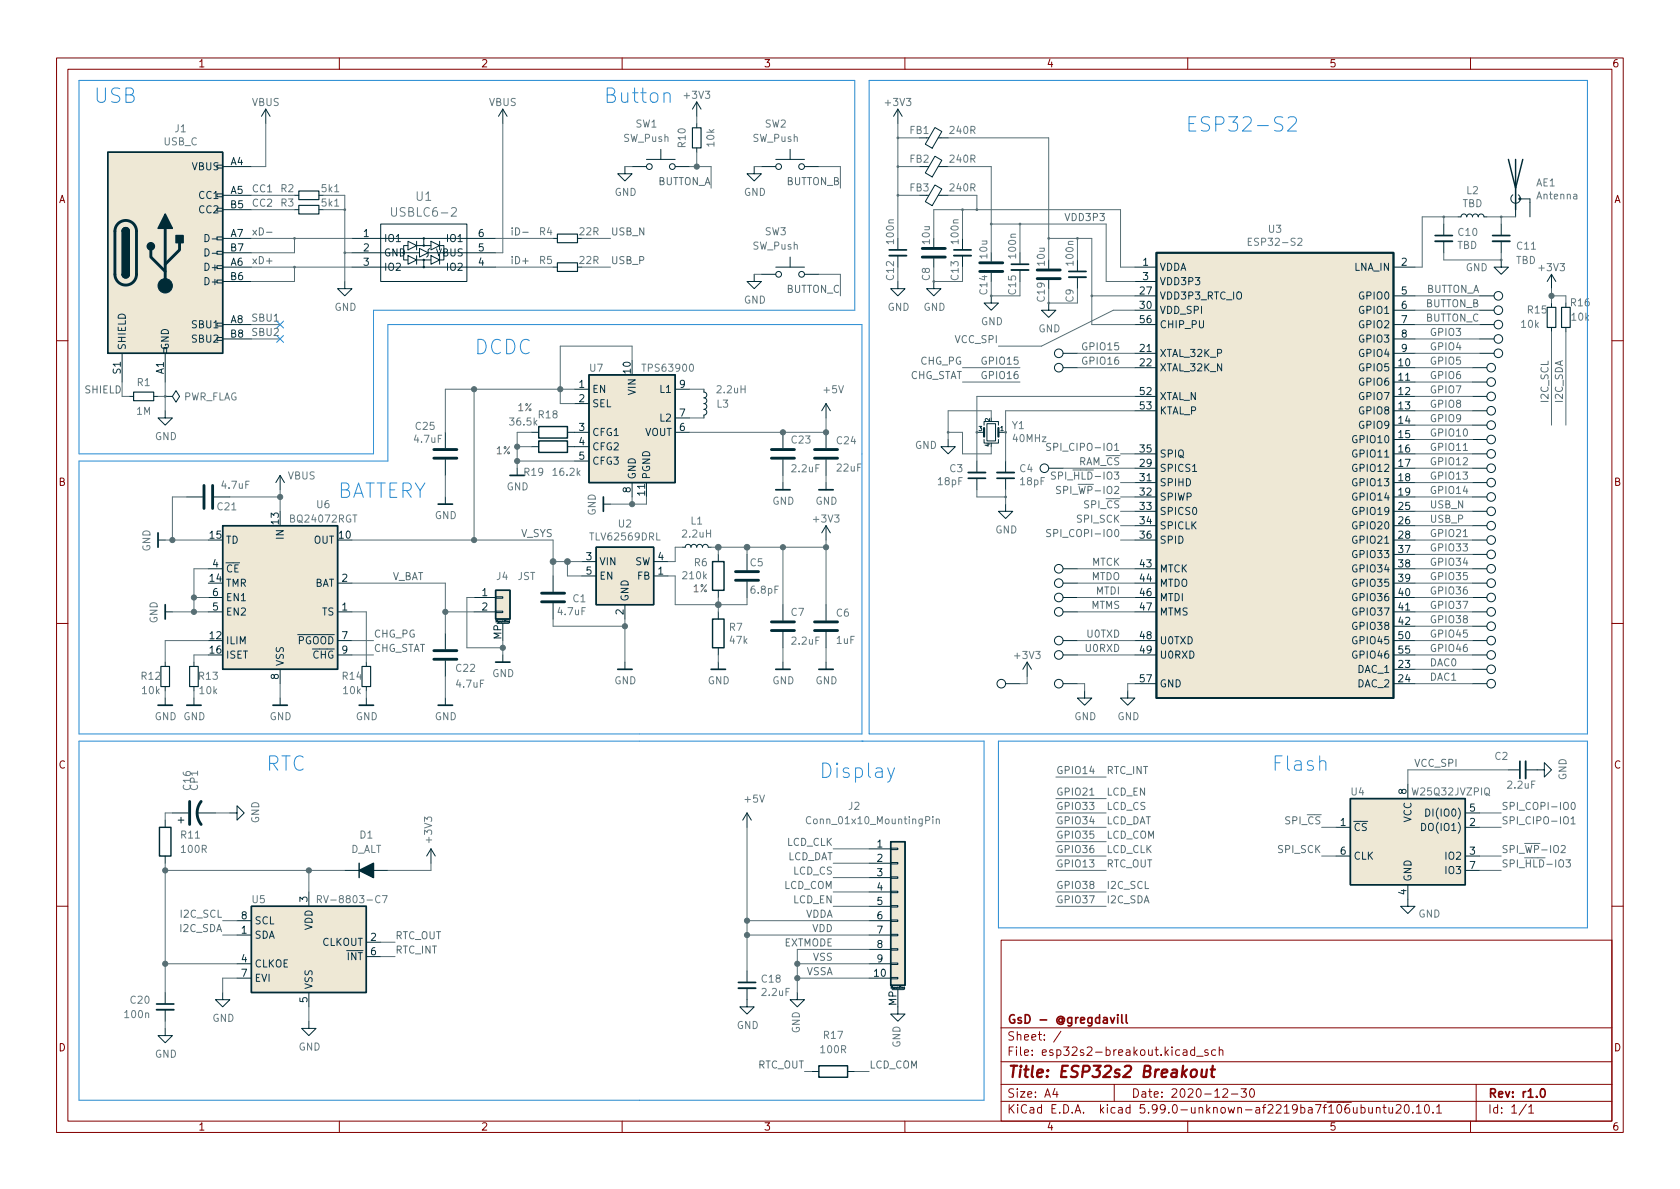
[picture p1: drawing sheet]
<svg xmlns="http://www.w3.org/2000/svg" width="297mm" height="210mm" viewBox="0 0 297 210" stroke-linecap="round" stroke-linejoin="round" font-family="sans-serif">
<g fill="none" stroke="#840000" stroke-width=".18">
<path d="M10 10.2h277v190.1h-277zM12 12.2h273v186.1h-273zM60 10.2v2M110 10.2v2M160 10.2v2M210 10.2v2M260 10.2v2M10 60.2h2M285 60.2h2M10 110.2h2M285 110.2h2M10 160.2h2"/>
<path d="M177 166.3h108v32h-108zM285 160.2h2M60 198.3v2M110 198.3v2M160 198.3v2M177 194.8h108M177 191.8h108M177 187.8h108M177 181.8h108M186.5 192.5l-.4 1h1M186.9 193v1M187.6 182.4l-1.3 1.9"/>
<path d="M197 191.8v3M209.2 185.7h.6l.1 .9M209.9 186l-.5 .1a.29 .29 0 0 0-.3 .2 .29 .29 0 0 0 .3 .3h.5M210 198.3v2M211.2 185.7l-.4-.1-.3 .3v.4l.1 .3h.6M211.2 185.1v1.5M211.6 186.8h1.1M213.6 185.7l-.4-.1-.2 .2 .1 .3 .5 .1v.4h-.6M214.9 185.7l-.4-.1-.3 .3v.4l.2 .3h.5M215.6 185.8l.2-.2 .3 .1 .1 .9M215.6 185.1v1.5M216.2 192.7l.6-.2 .2 .2 .1 .3-1 1h1"/>
<path d="M217.7 193.5h1.2M219.4 192.5h1l-.5 .6 .4 .1v.7l-.2 .1h-.5l-.2-.1M221.1 192.6l.2-.1a.81 .81 0 0 1 .6 .7 .81 .81 0 0 1-.3 .8h-.2a.81 .81 0 0 1-.5-.6 .81 .81 0 0 1 .2-.8zM242 195.8l.1 1h.3l.2-.1M242.6 195.8v1M243.4 196l.2-.2 .3 .1 .1 .9M243.4 195.8v1M244.5 195.8h.6M244.7 195.3v1.3l.4 .2M245.6 195.8v1h.4l.2-.1M246.2 195.8v1M246.9 195.5l.5-.2 .2 .2 .1 .3-.9 1h.9"/>
<path d="M248.5 195.4l.1-.1a.81 .81 0 0 1 .6 .7 .81 .81 0 0 1-.3 .8h-.1a.81 .81 0 0 1-.6-.6 .81 .81 0 0 1 .3-.8zM249.8 196.7v.1M250.4 195.8l.5-.5v1.5M250.4 196.8h.9M252 195.5l.2-.2a.81 .81 0 0 1 .6 .7 .81 .81 0 0 1-.3 .8h-.1a.81 .81 0 0 1-.4-1.3zM253.4 196.7v.1M254 195.8l.4-.5v1.5M254 196.8h.9M260 198.3v2M261 191.8v6.5M269.9 195.3l-1.3 1.9M270.3 195.8l.4-.5v1.5"/>
<path d="M270.3 196.8h.9"/>
</g>
<path d="M196.3 179.9l.4 1 .4-1M197.6 179.4v.2M197.6 179.9v1M198.3 179.4v1.3l.3 .2M199.1 179.4v1.3l.2 .2M272.6 192.6l.1-.1a.81 .81 0 0 1 .6 .7 .81 .81 0 0 1-.3 .8h-.2a.82 .82 0 0 1-.5-.6 .82 .82 0 0 1 .3-.8z" fill="none" stroke="#840000" stroke-width=".3"/>
<path d="M210.7 189.3a.52 .52 0 0 1 .5-.2 .52 .52 0 0 1 .4 .4v.6a.55 .55 0 0 1-.6 .4 .55 .55 0 0 1-.5-.4zM212.5 189.1v1.3a.57 .57 0 0 0 .8-.1M213.4 189.1l-.2 1.4M214.1 189.1h.7M214.4 188.5l-.2 1.7 .1 .2 .4 .1" fill="none" stroke="#840000" stroke-width=".4"/>
<g fill="#eee8d5" stroke="#eee8d5" stroke-width=".18">
<path d="M204.5 44.7h41.9v78.7h-41.9z"/>
<path d="M19 26.9h20.4v35.6h-20.4z"/>
<path d="M39.4 93h20.3v25.4h-20.3z"/>
<path d="M44.4 160.3h20.4v15.2h-20.4z"/>
<path d="M238.8 141.2h20.3v15.3h-20.3z"/>
<path d="M157.5 148.8h2.5v25.4h-2.5z"/>
<path d="M104.1 66.3h15.3v19h-15.3z"/>
<path d="M87.6 104.4h2.6v5.1h-2.6z"/>
<path d="M105.4 96.8h10.2v10.1h-10.2z"/>
</g>
<path d="M157.2 45.2h3.1M168.7 45.2h3M178.8 47.7h3.1M189 49h3M204.5 44.7h41.9v78.7h-41.9zM253.7 42.7h3.1M263.9 42.7h3.1M171.2 83.6h3M176.3 83.6h3M269.7 134.6v3.1M27.7 178.6h3M130.6 174.7h3" fill="none" stroke="#002b36" stroke-width=".33"/>
<g fill="none" stroke="#002b36" stroke-width=".18">
<path d="M47 19.3l-.8 1.3M47 19.3v2.5M47 19.3l.8 1.3M88.9 19.3l-.8 1.3M88.9 19.3v2.5M88.9 19.3l.8 1.3M123.2 18l-.8 1.3M123.2 18v2.6M123.2 18l.8 1.3M158.7 19.3l-.7 1.3M158.7 19.3v2.5M158.7 19.3l.8 1.3"/>
<path d="M38.4 34.3h1v.5h-1zM38.4 29.2h1v.5h-1zM39.4 29.5h5M39.4 34.5h5M39.4 37.1h5M52.1 34.5h.7M52.1 37.1h.7M67.3 39.6h15.2v10.2h-15.2zM110.5 29.5v1.2h1.3l-1.3 1.3-1.3-1.3h1.3M111.8 29.5h2.5M114.3 28.2h5.1M116.8 26.4v1.8"/>
<path d="M119.4 29.5h2.5M123.2 21.8v.8M123.2 26.2v.7M133.3 29.5v1.2h1.3l-1.3 1.3-1.2-1.3h1.2M134.6 29.5h2.6M137.2 28.2h5M139.7 26.4v1.8M142.2 29.5h2.6M162.6 29.5h1.6M162.6 34.5h1.6M162.6 24.4h1.6M165.3 27.6l1.2 .7-1.7 3-1.2-.7z"/>
<path d="M165.3 22.5l1.2 .8-1.7 2.9-1.2-.7zM165.3 32.7l1.2 .7-1.7 3-1.2-.7zM165.9 29.5h1.7M165.9 34.5h1.7M165.9 24.4h1.7M255.3 39.6v1.9M257.8 38.3h.5l.2-.3 .3-.2 .4 .2 .1 .3 .2-.3 .3-.2 .4 .2 .1 .3 .3-.4h.4l.3 .2 .1 .2 .1-.3 .4-.2 .3 .2 .2 .3h.5M265.4 39.6v1.9M267.5 34.5a.82 .82 0 0 0-.1 1.2 .82 .82 0 0 0 1.2 0 .82 .82 0 0 0-.1-1.2M268 33.3v5M268.7 35.2h1.8v3.1M38.4 59.7h1v.5h-1z"/>
<path d="M38.4 57.1h1v.6h-1zM39.4 47.2h5M39.4 49.8h5M39.4 57.4h5M39.4 59.9h5M39.4 42.2h5M39.4 44.7h5M61 49.8v1.2h1.2l-1.2 1.3-1.3-1.3h1.3M62.2 47.2h25.4M62.2 42.2h25.4M62.2 44.7h12M72.1 45.2l1.6 .8-1.6 .7z"/>
<path d="M72.1 42.7l1.6 .7-1.6 .8zM73.7 46h2.5M73.7 42.7v1.5M73.7 45.2v1.5M73.7 43.4h2.5M74.2 43.9l1.5 .8-1.5 .8zM74.9 42.2v1.2M74.9 46v1.2M75.7 44.7h11.9M75.9 43.9l-.2 .3v1l-.3 .3M76.2 45.2l1.5 .8-1.5 .7zM76.2 42.7l1.5 .7-1.5 .8z"/>
<path d="M77.7 42.7v1.5M77.7 45.2v1.5M97.8 47.2h.8M97.8 42.2h.8M133.3 48.5v1.3h1.3l-1.3 1.2-1.2-1.2h1.2M134.6 48.5h2.6M137.2 47.2h5M139.7 45.5v1.7M142.2 48.5h2.6M158.7 49.8v1.2h1.3l-1.3 1.3-1.2-1.3h1.2M158.7 42.2v1.9M158.7 45.2v2"/>
<path d="M165.1 49.8v1.2h1.3l-1.3 1.3-1.3-1.3h1.3M165.1 42.2v1.5M165.1 45.7v1.5M170.2 42.2v1.9M170.2 45.2v2M175.3 52.3v1.3h1.2l-1.2 1.3-1.3-1.3h1.3M175.3 44.7v1.5M175.3 48.3v1.5M180.3 44.7v1.9M180.3 47.7v2.1M185.4 53.6v1.3h1.3l-1.3 1.2-1.3-1.2h1.3M185.4 46v1.5"/>
<path d="M185.4 49.5v1.5M190.5 46v1.9M190.5 49v2M200.7 47.2h3.8M200.7 49.8h3.8M200.7 52.3h3.8M200.7 54.9h3.8M200.7 57.4h3.8M246.4 47.2h3.8M246.4 52.3h3.8M246.4 54.9h3.8M246.4 57.4h3.8"/>
<path d="M246.4 59.9h3.8M255.3 42.7v2M261.6 52.3h2.6M261.6 54.9h2.6M261.6 57.4h2.6M261.6 59.9h2.6M265.4 46v1.2h1.3l-1.3 1.3-1.2-1.3h1.2M265.4 42.7v2M274.3 48.5v2.5M274.3 53.6v.8M274.3 57.9v.8M274.3 48.5l-.7 1.3"/>
<path d="M274.3 48.5l.8 1.3M276.9 53.6v.8M276.9 57.9v.8M21.6 62.5v5.1M22.9 70.1h.7M27.2 70.1h.7M29.2 72.6v1.3h1.3l-1.3 1.3-1.3-1.3h1.3M29.2 70.1h1.3l.6-1 .6 1-.6 1-.6-1M29.2 70.1h.1M29.2 62.5v5.1M78.7 76.4v2.8M94 76.4h1.2"/>
<path d="M94 79h1.2M100.3 76.4h3.8M100.3 79h3.8M101.6 68.8h2.5M101.6 71.4h2.5M119.4 76.4h2.5M119.4 73.9h2.5M119.4 68.8h2.5M124.5 68.8v.5l.3 .2 .2 .3-.2 .4-.3 .2 .3 .1 .2 .3-.2 .4-.3 .2 .4 .2 .1 .4-.2 .3-.3 .1 .3 .1 .2 .4-.2 .4-.3 .1v.5M138.4 76.4v2.8M146 71.4v2.5M146 76.4v2.8"/>
<path d="M146 71.4l-.7 1.2M146 71.4l.8 1.2M167.6 77.7v1.3h1.3l-1.3 1.3-1.2-1.3h1.2M172.7 76.4h1.3M174 75.2v-.7h2.5v.7M174 77.7v.7h2.5v-.7M174.5 74.9h1.5v3.1h-1.5zM176.5 76.4h1.3M188 62.5h2.5M188 65h2.5M200.7 62.5h3.8M200.7 65h3.8"/>
<path d="M200.7 70.1h3.8M200.7 72.6h3.8M246.4 62.5h3.8M246.4 65h3.8M246.4 67.6h3.8M246.4 70.1h3.8M246.4 72.6h3.8M246.4 75.2h3.8M246.4 77.7h3.8M260.3 65h2.6M260.3 67.6h2.6M260.3 70.1h2.6"/>
<path d="M260.3 72.6h2.6M260.3 75.2h2.6M260.3 77.7h2.6M261.6 62.5h2.6M27.9 95.5h1.3M33 87.9h2.8M37.8 87.9h2.8M49.5 84.1l-.7 1.2M49.5 84.1v2.5M49.5 84.1l.8 1.2M78.7 81.3v2.8M78.7 87.9v1.2"/>
<path d="M91.4 82.8v1.3M101.6 81.5h2.5M102.9 99.3h2.5M106.7 89.1h1.2M111.8 85.3v2.6M114.3 85.3v2.6M115.6 99.3h2.5M120.6 96.8h.6l.1-.4 .4-.1 .3 .1 .2 .4 .1-.4 .3-.1 .4 .1 .2 .4 .2-.4 .4-.1 .3 .1 .1 .4 .2-.4 .3-.1 .4 .1 .1 .4h.5M127 98v1.3M132.1 98v2.8M138.4 81.3v2.8M138.4 85.3v1.3"/>
<path d="M146 93l-.7 1.2M146 81.3v2.8M146 85.3v1.3M146 93v2.5M146 93l.8 1.2M172.7 81.5v2.1M172.7 84.7v1.9M177.8 89.1v1.3h1.3l-1.3 1.3-1.3-1.3h1.3M177.8 81.5v2.1M177.8 84.7v1.9M185.4 82.8h2.6M200.7 80.3h3.8"/>
<path d="M200.7 82.8h3.8M200.7 85.3h3.8M200.7 87.9h3.8M200.7 90.4h3.8M200.7 93h3.8M200.7 95.5h3.8M246.4 80.3h3.8M246.4 82.8h3.8M246.4 85.3h3.8M246.4 87.9h3.8M246.4 90.4h3.8M246.4 93h3.8"/>
<path d="M246.4 95.5h3.8M246.4 98h3.8M260.3 80.3h2.6M260.3 82.8h2.6M260.3 85.3h2.6M260.3 87.9h2.6M260.3 90.4h2.6M260.3 93h2.6M260.3 95.5h2.6M260.3 98h2.6M29.2 108.2h1.3M29.2 117.1v.8"/>
<path d="M34.3 117.1v.8M36.8 100.6h2.6M36.8 105.7h2.6M36.8 108.2h2.6M49.5 118.4v2.5M59.7 103.1h2.5M59.7 108.2h2.5M59.7 113.3h2.5M59.7 115.8h2.5M64.8 117.1v.8M78.7 112v2.8M78.7 116.8v2.8"/>
<path d="M83.8 105.7h3.8M83.8 108.2h3.8M87.6 108.1h1.3v.2h-1.3zM87.6 105.5h1.3v.3h-1.3zM87.9 110.2h2M88.9 110.2v3.1M88.9 115.8v1.3M90.1 110h-.2v-.2h.2v.3l-.2 .1M97.8 101.8v2.8M97.8 106.7v2.8M102.9 101.8h2.5M110.5 106.9v2.6"/>
<path d="M110.5 117.1v1.3M115.6 101.8h2.5M127 104.4v1.3M127 108.2v1.3M127 114.5v1.3M127 117.1v1.3M132.1 102.9v2.8M138.4 106.9v2.8M138.4 111.8v2.7M138.4 117.1v1.3M146 106.9v2.8M146 111.8v2.7"/>
<path d="M146 117.1v1.3M181.6 117.1l-.8 1.3M181.6 117.1v2.5M181.6 117.1l.8 1.3M188 100.6h2.5M188 103.1h2.5M188 105.7h2.5M188 108.2h2.5M188 113.3h2.5M188 115.8h2.5M200.7 100.6h3.8M200.7 103.1h3.8"/>
<path d="M200.7 105.7h3.8M200.7 108.2h3.8M200.7 113.3h3.8M200.7 115.8h3.8M246.4 118.4h3.8M246.4 100.6h3.8M246.4 103.1h3.8M246.4 105.7h3.8M246.4 108.2h3.8M246.4 110.7h3.8M246.4 113.3h3.8M246.4 115.8h3.8"/>
<path d="M260.3 118.4h2.6M260.3 100.6h2.6M260.3 103.1h2.6M260.3 105.7h2.6M260.3 108.2h2.6M260.3 110.7h2.6M260.3 113.3h2.6M260.3 115.8h2.6M29.2 121.4v.8M29.2 123.4v1.3M34.3 121.4v.8M34.3 123.4v1.3"/>
<path d="M49.5 123.4v1.3M64.8 121.4v.8M64.8 123.4v1.3M78.7 123.4v1.3M177.8 120.9h2.5M188 120.9h2.5M191.8 122.2v1.2h1.2l-1.2 1.3-1.3-1.3h1.3M199.4 122.2v1.2h1.3l-1.3 1.3-1.3-1.3h1.3M200.7 120.9h3.8M246.4 120.9h3.8M248.9 138.7v2.5M260.3 120.9h2.6"/>
<path d="M266.7 136.1h1.9M269.7 136.1h3.3v-1.2l1.3 1.2-1.3 1.3v-1.3M29.2 145v1.3M29.2 151.4v1.2M30.5 143.8h2.8M31.5 145h1M32 144.5v1M34.8 143.8h3.3M40.6 143.8h1.3v-1.3l1.3 1.3-1.3 1.2v-1.2M54.6 157.7v2.6M61 153.9h7.6M76.2 150.1l.8 1.3"/>
<path d="M76.2 150.1v2.5M76.2 150.1l-.8 1.3M132.1 143.8v2.5M132.1 143.8l-.8 1.2M132.1 143.8l.7 1.2M153.7 150.1h3.8M153.7 152.6h3.8M153.7 155.2h3.8M153.7 157.7h3.8M157.5 157.6h1.2v.3h-1.2zM157.5 155.1h1.2v.2h-1.2zM157.5 152.5h1.2v.3h-1.2z"/>
<path d="M157.5 150h1.2v.2h-1.2zM236.2 146.3h2.6M236.2 151.4h2.6M248.9 156.5v3.8h1.3l-1.3 1.2-1.3-1.2h1.3M259.1 153.9h2.5M259.1 143.8h2.5M259.1 146.3h2.5M259.1 151.4h2.5M29.2 175.5v1.9M29.2 178.6v2M39.4 175.5v1.3h1.2l-1.2 1.2-1.3-1.2h1.3M41.9 162.8h2.5"/>
<path d="M41.9 165.3h2.5M41.9 173h2.5M41.9 170.4h2.5M54.6 175.5v2.5M64.8 169.2h2.5M64.8 166.6h2.5M132.1 174.7v3.3h1.2l-1.2 1.3-1.3-1.3h1.3M132.1 171.7v1.9M141 175.5v1.3h-1.3l1.3 1.2 1.2-1.2h-1.2M153.7 162.8h3.8M153.7 165.3h3.8M153.7 173h3.8"/>
<path d="M153.7 170.4h3.8M153.7 160.3h3.8M153.7 167.9h3.8M157.5 165.2h1.2v.3h-1.2zM157.5 167.8h1.2v.2h-1.2zM157.5 170.3h1.2v.3h-1.2zM157.5 172.8h1.2v.3h-1.2zM157.5 162.7h1.2v.2h-1.2zM157.5 160.1h1.2v.3h-1.2zM157.7 175h2.1M158.7 175v4.3h-1.2l1.2 1.3 1.3-1.3h-1.3M159.9 174.8h-.1v-.2h.1v.3h-.1"/>
<path d="M29.2 181.9v1.2h1.3l-1.3 1.3-1.3-1.3h1.3M54.6 180.6v1.3h1.3l-1.3 1.2-1.3-1.2h1.3M143.5 189.5h1.3M149.9 189.5h1.2"/>
<circle cx="114.8" cy="29.5" r=".51"/>
<circle cx="118.9" cy="29.5" r=".51"/>
<circle cx="137.7" cy="29.5" r=".51"/>
<circle cx="141.7" cy="29.5" r=".51"/>
<circle cx="74.9" cy="47.2" r=".13"/>
<circle cx="74.9" cy="43.4" r=".13"/>
<circle cx="74.9" cy="46" r=".13"/>
<circle cx="74.9" cy="42.2" r=".13"/>
<circle cx="137.7" cy="48.5" r=".51"/>
<circle cx="141.7" cy="48.5" r=".51"/>
<circle cx="264.9" cy="52.3" r=".76"/>
<circle cx="264.9" cy="57.4" r=".76"/>
<circle cx="264.9" cy="54.9" r=".76"/>
<circle cx="264.9" cy="59.9" r=".76"/>
<circle cx="187.2" cy="65" r=".76"/>
<circle cx="187.2" cy="62.5" r=".76"/>
<circle cx="263.7" cy="70.1" r=".76"/>
<circle cx="263.7" cy="72.6" r=".76"/>
<circle cx="263.7" cy="67.6" r=".76"/>
<circle cx="263.7" cy="75.2" r=".76"/>
<circle cx="263.7" cy="65" r=".76"/>
<circle cx="263.7" cy="77.7" r=".76"/>
<circle cx="264.9" cy="62.5" r=".76"/>
<circle cx="184.7" cy="82.8" r=".76"/>
<circle cx="263.7" cy="87.9" r=".76"/>
<circle cx="263.7" cy="90.4" r=".76"/>
<circle cx="263.7" cy="80.3" r=".76"/>
<circle cx="263.7" cy="95.5" r=".76"/>
<circle cx="263.7" cy="82.8" r=".76"/>
<circle cx="263.7" cy="93" r=".76"/>
<circle cx="263.7" cy="98" r=".76"/>
<circle cx="263.7" cy="85.3" r=".76"/>
<circle cx="187.2" cy="115.8" r=".76"/>
<circle cx="187.2" cy="100.6" r=".76"/>
<circle cx="187.2" cy="113.3" r=".76"/>
<circle cx="187.2" cy="103.1" r=".76"/>
<circle cx="187.2" cy="105.7" r=".76"/>
<circle cx="187.2" cy="108.2" r=".76"/>
<circle cx="263.7" cy="100.6" r=".76"/>
<circle cx="263.7" cy="105.7" r=".76"/>
<circle cx="263.7" cy="113.3" r=".76"/>
<circle cx="263.7" cy="110.7" r=".76"/>
<circle cx="263.7" cy="115.8" r=".76"/>
<circle cx="263.7" cy="103.1" r=".76"/>
<circle cx="263.7" cy="118.4" r=".76"/>
<circle cx="263.7" cy="108.2" r=".76"/>
<circle cx="177" cy="120.9" r=".76"/>
<circle cx="187.2" cy="120.9" r=".76"/>
<circle cx="263.7" cy="120.9" r=".76"/>
</g>
<path d="M36.2 41.5a.64 .64 0 0 1 .8 .6 .64 .64 0 0 1-.8 .6zM36.2 44a.64 .64 0 0 1 .8 .6 .64 .64 0 0 1-.8 .7zM210.9 83.4h.7M251.4 145.6a.64 .64 0 0 1 .7 .6 .64 .64 0 0 1-.7 .7zM252.1 143.1a.64 .64 0 0 1 .7 .6 .64 .64 0 0 1-.7 .6z" fill="none" stroke="#073642" stroke-width=".18"/>
<path d="M79.8 36.9l.6-.2 .2 .2 .1 .2-.9 1.1h.9M220.7 42.7h.4M221.3 42.1h-.6v1.3h.6M229.5 42.2l.5-.1 .2 .4-.8 .9h.8M56.1 159h.6l.1-.2v-.3l-.7-.1v1.2M56.4 159l.4 .6M67.6 158.4h.9l-.6 1.2M143.3 144.5a.6 .6 0 0 0-.8 .4 .6 .6 0 0 0 .6 .8l.2-.1M164.9 144.4v.1M164.9 144.8v.9M165.5 144.9l.2-.1 .3 .1 .1 .8M165.5 144.8v.9" fill="none" stroke="#657b83" stroke-width=".18"/>
<g fill="none" stroke="#002b36" stroke-width=".25">
<path d="M19 26.9h20.4v35.6h-20.4zM266.7 28.2l1.3 5.1 1.2-5.1M268 28.2v8.9M21.6 48.5a.64 .64 0 0 0 .6 .6 .64 .64 0 0 0 .7-.6M21.6 40.9a.64 .64 0 0 1 .6-.6 .64 .64 0 0 1 .7 .6M95.2 78h5.1v2h-5.1zM95.2 75.4h5.1v2.1h-5.1zM104.1 66.3h15.3v19h-15.3zM39.4 93h20.3v25.4h-20.3zM105.4 96.8h10.2v10.1h-10.2zM126 99.3h2v5.1h-2zM87.6 104.4h2.6v5.1h-2.6z"/>
<path d="M126 109.5h2v5h-2zM28.2 146.3h2v5.1h-2zM63.5 152.6v2.6M157.5 148.8h2.5v25.4h-2.5zM238.8 141.2h20.3v15.3h-20.3zM44.4 160.3h20.4v15.2h-20.4zM144.8 188.5h5.1v2h-5.1z"/>
</g>
<g fill="none" stroke="#002b36" stroke-width=".3">
<path d="M157.2 44.2h3.1M168.7 44.2h3M178.8 46.7h3.1M189 48h3M253.7 41.7h3.1M263.9 41.7h3.1M27.9 94.2v2.6M77.5 89.1h2.5M90.2 84.1h2.5M106.7 87.9v2.5M137.2 86.6h2.5M144.8 86.6h2.5"/>
<path d="M171.2 84.6h3M176.3 84.6h3M29.2 106.9v2.6M87.6 117.1h2.6M109.2 118.4h2.6M125.7 118.4h2.6M137.2 118.4h2.5M144.8 118.4h2.5M27.9 124.7h2.6M33 124.7h2.6M48.3 124.7h2.5M63.5 124.7h2.5"/>
<path d="M77.5 124.7h2.5M268.7 134.6v3.1M27.7 177.5h3M130.6 173.7h3"/>
</g>
<g fill="none" stroke="#002b36" stroke-width=".51">
<path d="M20.9 39.5a1.91 1.91 0 0 1 2.1-.4 1.91 1.91 0 0 1 1.1 1.8v7.6a1.91 1.91 0 0 1-1.9 1.9 1.91 1.91 0 0 1-1.9-1.9v-7.8l.2-.6zM26.7 44.2v1.3l2.5 2.5M29.2 40.4v10.1M31.7 42.9v1.3l-2.5 2.5M163.1 45.5h4M163.1 43.9h4M173.2 48h4.1M173.2 46.5h4.1M183.4 49.3h4.1M183.4 47.7h4.1M76.7 79.5h4.1M136.4 79.5h4.1"/>
<path d="M144 79.5h4.1M36.1 85.8v4.1M37.6 85.8v4.1M76.7 81h4.1M136.4 81h4.1M144 81h4.1M76.7 115.1h4.1M76.7 116.6h4.1M95.8 106.4h4M95.8 104.9h4M130 102.6h4.1M130 101.1h4.1"/>
<path d="M136.4 111.5h4.1M136.4 110h4.1M144 111.5h4.1M144 110h4.1M33.5 141.7v4.1M35.6 141.7a3.3 3.3 0 0 0 0 4.1"/>
</g>
<g fill="#002b36" stroke="#002b36" stroke-width=".25">
<path d="M21.6 48.5h1.3a.64 .64 0 0 1-.7 .6 .64 .64 0 0 1-.6-.6z"/>
<path d="M21.8 40.4a.64 .64 0 0 1 .7-.1 .64 .64 0 0 1 .4 .6h-1.3z"/>
<path d="M21.6 40.9h1.3v7.6h-1.3z"/>
<path d="M31.1 41.7h1.3v1.2h-1.3z"/>
<path d="M29.2 37.8l1.3 2.6h-2.6z"/>
<path d="M63.5 153.9l2.5-1.3v2.6z"/>
<circle cx="26.7" cy="43.6" r=".63"/>
</g>
<g fill="#002b36" stroke="#002b36" stroke-width=".18">
<circle cx="29.2" cy="50.5" r="1.27"/>
<circle cx="268.7" cy="35.2" r=".18"/>
</g>
<path d="M52.8 33.8h3.6v1.5h-3.6zM52.8 36.3h3.6v1.5h-3.6zM122.4 22.6h1.6v3.6h-1.6zM98.6 46.5h3.5v1.5h-3.5zM98.6 41.4h3.5v1.5h-3.5zM273.6 54.4h1.5v3.5h-1.5zM276.1 54.4h1.5v3.5h-1.5zM23.6 69.3h3.6v1.6h-3.6zM28.4 117.9h1.6v3.5h-1.6zM33.5 117.9h1.6v3.5h-1.6zM64 117.9h1.5v3.5h-1.5z" fill="none" stroke="#002b36" stroke-width=".2"/>
<path d="M174 75.7v1.5M176.5 75.7v1.5" fill="none" stroke="#002b36" stroke-width=".38"/>
<g fill="none" stroke="#586e75" stroke-width=".18">
<path d="M44.4 37.1h7.7M44.4 34.5h7.7M47 21.8v7.7h-2.6M57.1 37.1h3.9M57.1 34.5h3.9v15.3M88.9 21.8v22.9h-1.3M110.5 29.5h1.3M121.9 29.5h3.8v3.8M123.2 20.6v1.2M123.2 26.9v2.6M133.3 29.5h1.3M144.8 29.5h3.8v3.8"/>
<path d="M158.7 29.5h3.9M158.7 34.5h3.9M158.7 21.8v20.4M158.7 24.4h3.9M167.6 34.5h5.1v2.6M167.6 24.4h17.8v21.6M167.6 29.5h7.7v15.2M170.2 37.1v5.1M175.3 39.6h20.3v10.2h5.1M180.3 39.6v5.1M255.3 38.3v1.3M257.8 38.3h-6.3v8.9h-1.3"/>
<path d="M262.9 38.3h5.1M265.4 38.3v1.3M44.4 42.2h17.8M44.4 59.9h5.1M44.4 47.2h17.8M44.4 57.4h5.1M47.1 41.1h1M52.1 47.2v2.6h-7.7M52.1 42.2v2.5h-7.7M61 44.7h1.2M87.6 42.2h10.2M87.6 47.2h10.2"/>
<path d="M92.4 41.1h1M102.9 42.2h5M102.9 47.2h5M133.3 48.5h1.3M144.8 48.5h3.8v3.8M158.7 47.2v2.6M165.1 42.2v-5.1h33v10.1h2.6M165.1 47.2v2.6h5.1v-2.6M175.3 49.8v2.5h5v-2.5M185.4 42.2h7.6v15.2h7.7M185.4 51v2.6h5.1v-2.6M190.5 42.2v3.8"/>
<path d="M193 52.3h7.7M200.7 54.9h-3.9l-12.7 6.3h-7.6M250.2 54.9h11.4M250.2 59.9h11.4M250.2 52.3h11.4M250.2 57.4h11.4M255.3 44.7v1.3h10.1v-1.3M274.3 51v2.6M274.3 58.7v16.5M274.3 52.3h2.6v1.3M276.9 58.7v16.5M21.6 67.6v2.5h1.3"/>
<path d="M27.9 70.1h1.3M29.2 67.6v5M83.8 68.8v26.7M91.4 79h2.6M94 76.4h-2.6v6.4M101.6 68.8h-22.9v7.6M111.8 63.7v-2.5h-12.7v10.2h2.5M121.9 73.9h2.6M121.9 68.8h2.6M146 73.9v2.5h-24.1M167.6 76.4h2.6v3.9h5.1v-1.3M170.2 67.6h10.1"/>
<path d="M170.2 65h10.1M175.3 73.9v-1.3h-7.7v5.1M185.8 78.4h-.5l-.2 .1v.4l.5 .2 .2 .3-.3 .3-.5-.1M190.5 62.5h10.2M190.5 65h10.2M200.7 70.1h-28v11.4M200.7 72.6h-22.9v8.9M250.2 62.5h11.4M250.2 77.7h10.1M250.2 75.2h10.1M250.2 72.6h10.1M250.2 70.1h10.1"/>
<path d="M250.2 67.6h10.1M250.2 65h10.1M258.7 79.7h.8M29.2 95.5h7.6M33 87.9h-2.5v7.6M40.6 87.9h8.9M49.5 86.6v3.8M62.2 95.5h35.6v6.3M78.7 84.1v3.8M91.4 81.5h10.2M97.8 99.3h5.1M100.3 99.3v2.5h2.6"/>
<path d="M111.8 87.9v1.2M114.3 87.9v1.2h-6.4M120.6 96.8h-1.2v2.5h-1.3M125.7 96.8h20.3M127 96.8v1.2M132.1 96.8v1.2M138.4 84.1v1.2M138.4 96.8v10.1M146 84.1v1.2M146 95.5v11.4M172.7 86.6v1.3h5.1M177.8 86.6v2.5"/>
<path d="M185.8 93.7l-.5-.1-.2 .1v.4l.5 .3 .2 .3-.3 .2-.5-.1M186.6 83.5h-.5l-.2 .2 .1 .3 .6 .3v.3l-.2 .1h-.5M187.5 86.1l-.5-.1-.1 .1v.4l.5 .2 .1 .3-.2 .3-.5-.1M188 82.8h12.7M198.1 85.3h2.6M198.1 80.3h2.6M198.1 95.5h2.6M198.1 93h2.6M198.1 90.4h2.6M250.2 85.3h10.1M250.2 80.3h10.1M250.2 82.8h10.1"/>
<path d="M250.2 87.9h10.1M250.2 95.5h10.1M250.2 98h10.1M250.2 93h10.1M250.2 90.4h10.1M258.7 94.9h.8M30.5 108.2h6.3M34.3 105.7h2.5M36.8 100.6h-2.5v7.6M36.8 115.8h-2.5v1.3M36.8 113.3h-7.6v3.8M62.2 103.1h16.5v8.9"/>
<path d="M62.2 115.8h3.8M62.2 113.3h3.8M62.2 108.2h2.6v8.9M78.7 119.6v3.8M78.7 108.2h5.1M83.8 105.7h-1.3v8.8h6.4M88.9 113.3v2.5M97.8 109.5v1.2h12.7M110.5 109.5v7.6M118.1 101.8h1.3v5.1h12.7v-1.2M127 105.7v2.5M127 115.8v1.3"/>
<path d="M138.4 114.5v2.6M146 114.5v2.6M181.6 119.6v1.3h-1.3M190.5 115.8h10.2M190.5 113.3h10.2M190.5 108.2h10.2M190.5 103.1h10.2M190.5 105.7h10.2M190.5 100.6h10.2M250.2 110.7h10.1M250.2 115.8h10.1M250.2 113.3h10.1"/>
<path d="M250.2 108.2h10.1M250.2 103.1h10.1M250.2 105.7h10.1M250.2 100.6h10.1M250.2 118.4h10.1M29.2 122.2v1.2M34.3 122.2v1.2M49.5 120.9v2.5M64.8 122.2v1.2M186.7 137.4h8.9M190.5 120.9h1.3v1.3M200.7 120.9h-1.3v1.3"/>
<path d="M250.2 120.9h10.1M266.7 136.1h-17.8v2.6M29.2 153.9h31.8M29.2 152.6v22.9M30.5 143.8h-1.3v1.2M38.1 143.8h2.5M54.6 153.9v3.8M76.2 152.6v1.3h-7.6M132.1 146.3v25.4M147.3 150.1h6.4M147.3 152.6h6.4M147.3 155.2h6.4"/>
<path d="M147.3 157.7h6.4M186.7 143.8h8.9M186.7 146.3h8.9M186.7 141.2h8.9M186.7 157.7h8.9M186.7 153.9h8.9M186.7 151.4h8.9M186.7 148.8h8.9M192.7 140.6h.7M233.7 146.3h2.5M233.7 151.4h2.5M261.6 143.8h3.8"/>
<path d="M261.6 146.3h3.8M261.6 153.9h3.8M261.6 151.4h3.8M277.8 144.8l.3-.4v1.3M277.8 145.7h.7M277.9 142l.2-.1a.68 .68 0 0 1 .4 .6 .68 .68 0 0 1-.4 .7l-.2-.2-.1-.3zM29.2 170.4h12.7M39.4 162.8h2.5M39.4 165.3h2.5M41.9 173h-2.5v2.5M54.6 178v2.6M67.3 166.6h2.5"/>
<path d="M67.3 169.2h2.5M132.1 162.8h21.6M132.1 165.3h21.6M141 170.4h12.7M141 173h12.7M147.3 160.3h6.4M153.7 167.9h-12.7v7.6M186.7 160.3h8.9M29.2 180.6v1.3M142.2 189.5h1.3M151.1 189.5h2.6"/>
</g>
<g fill="none" stroke="#268bd2" stroke-width=".18">
<path d="M14 14.2h137.1v40.7h-85.1v25.4h-52zM117.4 16.6a.63 .63 0 0 1 1.1 .2v1.3M153.7 14.2h127v115.6h-127zM227.8 20.9l.3-.3h.6a.69 .69 0 0 1 .4 1.1l-1.5 1.5h1.6M48.9 59.3l1.2 1.2M48.9 56.8l1.2 1.2M50.1 59.3l-1.2 1.2M50.1 56.8l-1.2 1.2M14 81.5h54.6v-24.1h83.8v72.4h-138.4zM14 131.1h160v63.5h-160zM152.4 131.1h.1M158.2 135.8l-.9 2.3-.3 .2"/>
<path d="M176.5 131.1h104.2v33h-104.2z"/>
</g>
<g fill="#586e75" stroke="#586e75" stroke-width=".18">
<circle cx="167.6" cy="76.4" r=".15"/>
<circle cx="170.2" cy="37.1" r=".15"/>
<circle cx="132.1" cy="96.8" r=".5"/>
<circle cx="138.4" cy="96.8" r=".46"/>
<circle cx="146" cy="96.8" r=".46"/>
<circle cx="138.4" cy="76.4" r=".46"/>
<circle cx="146" cy="76.4" r=".46"/>
<circle cx="158.7" cy="34.5" r=".15"/>
<circle cx="158.7" cy="24.4" r=".15"/>
<circle cx="158.7" cy="29.5" r=".15"/>
<circle cx="172.7" cy="37.1" r=".15"/>
<circle cx="175.3" cy="39.6" r=".15"/>
<circle cx="180.3" cy="39.6" r=".15"/>
<circle cx="123.2" cy="29.5" r=".46"/>
<circle cx="165.1" cy="49.8" r=".15"/>
<circle cx="175.3" cy="52.3" r=".15"/>
<circle cx="172.7" cy="76.4" r=".15"/>
<circle cx="83.8" cy="95.5" r=".46"/>
<circle cx="78.7" cy="108.2" r=".46"/>
<circle cx="88.9" cy="114.5" r=".46"/>
<circle cx="49.5" cy="87.9" r=".46"/>
<circle cx="54.6" cy="153.9" r=".46"/>
<circle cx="29.2" cy="70.1" r=".15"/>
<circle cx="34.3" cy="105.7" r=".46"/>
<circle cx="34.3" cy="108.2" r=".46"/>
<circle cx="30.5" cy="95.5" r=".46"/>
<circle cx="52.1" cy="47.2" r=".15"/>
<circle cx="52.1" cy="42.2" r=".15"/>
<circle cx="61" cy="44.7" r=".15"/>
<circle cx="61" cy="37.1" r=".15"/>
<circle cx="99.1" cy="68.8" r=".46"/>
<circle cx="91.4" cy="79" r=".46"/>
<circle cx="91.4" cy="81.5" r=".46"/>
<circle cx="83.8" cy="68.8" r=".46"/>
<circle cx="29.2" cy="170.4" r=".46"/>
<circle cx="29.2" cy="153.9" r=".46"/>
<circle cx="265.4" cy="46" r=".15"/>
<circle cx="274.3" cy="52.3" r=".46"/>
<circle cx="265.4" cy="38.3" r=".15"/>
<circle cx="193" cy="52.3" r=".15"/>
<circle cx="190.5" cy="42.2" r=".15"/>
<circle cx="255.3" cy="38.3" r=".15"/>
<circle cx="185.4" cy="42.2" r=".15"/>
<circle cx="185.4" cy="53.6" r=".15"/>
<circle cx="97.8" cy="99.3" r=".51"/>
<circle cx="100.3" cy="99.3" r=".51"/>
<circle cx="111.8" cy="89.1" r=".46"/>
<circle cx="127" cy="96.8" r=".5"/>
<circle cx="177.8" cy="87.9" r=".15"/>
<circle cx="177.8" cy="76.4" r=".15"/>
<circle cx="127" cy="106.9" r=".51"/>
<circle cx="132.1" cy="162.8" r=".46"/>
<circle cx="132.1" cy="165.3" r=".46"/>
<circle cx="110.5" cy="110.7" r=".46"/>
<circle cx="141" cy="170.4" r=".46"/>
<circle cx="141" cy="173" r=".46"/>
</g>
<g font-size="3.5" fill="#268bd2">
<text x="16.5" y="18.2">USB</text>
<text x="106.7" y="18.2">Button</text>
<text x="209.5" y="23.3">ESP32-S2</text>
<text x="83.8" y="62.7">DCDC</text>
<text x="59.7" y="88.1">BATTERY</text>
<text x="47" y="136.3">RTC</text>
<text x="144.8" y="137.6">Display</text>
<text x="224.8" y="136.3">Flash</text>
</g>
<text font-size="2.8" fill="#840000" x="178" y="190.6">Title: ESP32s2 Breakout</text>
<g font-size="2.1" fill="#657b83">
<text x="73.6" y="35.5">U1</text>
<text x="69.7" y="38.3">USBLC6-2</text>
</g>
<g font-size="2.1" fill="#840000">
<text x="178" y="184">Sheet: /</text>
<text x="178" y="181">GsD - @gregdavill</text>
<text x="178" y="186.7">File: esp32s2-breakout.kicad_sch</text>
<text x="178" y="196.9">KiCad E.D.A. kicad 5.99.0-unknown-af2219ba7f~106~ubuntu20.10.1</text>
<text x="178" y="194.1">Size: A4</text>
<text x="200" y="194.1">Date: 2020-12-30</text>
<text x="263" y="194.1">Rev: r1.0</text>
<text x="263" y="196.9">Id: 1/1</text>
</g>
<g font-size="1.8" fill="#840000">
<text x="35" y="11.9">1</text>
<text x="85" y="11.9">2</text>
<text x="135" y="11.9">3</text>
<text x="185" y="11.9">4</text>
<text x="235" y="11.9">5</text>
<text x="285" y="11.9">6</text>
<text x="10.3" y="35.9">A</text>
<text x="285.3" y="35.9">A</text>
<text x="10.3" y="85.9">B</text>
<text x="285.3" y="85.9">B</text>
<text x="10.3" y="135.9">C</text>
<text x="285.3" y="135.9">C</text>
<text x="10.3" y="185.9">D</text>
<text x="285.3" y="185.9">D</text>
<text x="35" y="199.9">1</text>
<text x="85" y="199.9">2</text>
<text x="135" y="199.9">3</text>
<text x="185" y="199.9">4</text>
<text x="235" y="199.9">5</text>
<text x="285" y="199.9">6</text>
</g>
<g font-size="1.8" fill="#657b83">
<text x="121.1" y="17.5">+3V3</text>
<text x="30.9" y="23.4">J1</text>
<text x="44.5" y="18.7">VBUS</text>
<text x="86.4" y="18.7">VBUS</text>
<text x="112.4" y="22.5">SW1</text>
<text x="135.2" y="22.5">SW2</text>
<text x="156.7" y="18.7">+3V3</text>
<text x="160.9" y="23.7">FB1</text>
<text x="168.1" y="23.7">240R</text>
<text x="28.9" y="25.7">USB_C</text>
<text x="110.2" y="25.1">SW_Push</text>
<text x="121.2" y="26" transform="rotate(-90 121.2 26)">R10</text>
<text x="126.3" y="25.9" transform="rotate(-90 126.3 25.9)">10k</text>
<text x="133.1" y="25.1">SW_Push</text>
<text x="160.9" y="28.8">FB2</text>
<text x="168.1" y="28.8">240R</text>
<text x="49.7" y="34">R2</text>
<text x="56.9" y="34">5k1</text>
<text x="108.7" y="34.6">GND</text>
<text x="131.5" y="34.6">GND</text>
<text x="160.9" y="33.8">FB3</text>
<text x="168.1" y="33.8">240R</text>
<text x="259.3" y="34.3">L2</text>
<text x="271.6" y="32.9">AE1</text>
<text x="271.8" y="35.2">Antenna</text>
<text x="49.7" y="36.5">R3</text>
<text x="56.9" y="36.5">5k1</text>
<text x="95.4" y="41.6">R4</text>
<text x="102.5" y="41.6">22R</text>
<text x="135.2" y="41.6">SW3</text>
<text x="224.3" y="41.2">U3</text>
<text x="257.9" y="41.7">C10</text>
<text x="258.5" y="36.6">TBD</text>
<text x="95.4" y="46.7">R5</text>
<text x="102.5" y="46.7">22R</text>
<text x="133.1" y="44.1">SW_Push</text>
<text x="158" y="43" transform="rotate(-90 158 43)">100n</text>
<text x="164.4" y="43.1" transform="rotate(-90 164.4 43.1)">10u</text>
<text x="169.5" y="43" transform="rotate(-90 169.5 43)">100n</text>
<text x="174.6" y="45.6" transform="rotate(-90 174.6 45.6)">10u</text>
<text x="179.6" y="45.5" transform="rotate(-90 179.6 45.5)">100n</text>
<text x="184.7" y="46.9" transform="rotate(-90 184.7 46.9)">10u</text>
<text x="189.8" y="46.8" transform="rotate(-90 189.8 46.8)">100n</text>
<text x="221.3" y="43.5">ESP32-S2</text>
<text x="257.6" y="44">TBD</text>
<text x="259.1" y="47.9">GND</text>
<text x="268" y="46.7">TBD</text>
<text x="268.3" y="44.1">C11</text>
<text x="272.2" y="47.9">+3V3</text>
<text x="131.5" y="53.7">GND</text>
<text x="158" y="49.5" transform="rotate(-90 158 49.5)">C12</text>
<text x="164.4" y="49.6" transform="rotate(-90 164.4 49.6)">C8</text>
<text x="169.5" y="49.5" transform="rotate(-90 169.5 49.5)">C13</text>
<text x="174.6" y="52" transform="rotate(-90 174.6 52)">C14</text>
<text x="179.6" y="52" transform="rotate(-90 179.6 52)">C15</text>
<text x="184.7" y="53.3" transform="rotate(-90 184.7 53.3)">C19</text>
<text x="189.8" y="53.4" transform="rotate(-90 189.8 53.4)">C9</text>
<text x="59.1" y="55">GND</text>
<text x="156.9" y="55">GND</text>
<text x="163.3" y="55">GND</text>
<text x="173.4" y="57.5">GND</text>
<text x="183.6" y="58.8">GND</text>
<text x="269" y="58">10k</text>
<text x="270.2" y="55.4">R15</text>
<text x="277.8" y="54.2">R16</text>
<text x="277.9" y="56.7">10k</text>
<text x="104.3" y="65.7">U7</text>
<text x="113.9" y="65.7">TPS63900</text>
<text x="24.3" y="68.3">R1</text>
<text x="32.3" y="70.8">PWR_FLAG</text>
<text x="126.9" y="69.5">2.2uH</text>
<text x="145.7" y="69.5">+5V</text>
<text x="24.2" y="73.3">1M</text>
<text x="27.4" y="77.8">GND</text>
<text x="73.5" y="76">C25</text>
<text x="90.3" y="75.2">36.5k</text>
<text x="95.3" y="74">R18</text>
<text x="126.7" y="72.1">L3</text>
<text x="179" y="75.9">Y1</text>
<text x="73.3" y="78.3">4.7uF</text>
<text x="140" y="78.4">C23</text>
<text x="140.1" y="83.5">2.2uF</text>
<text x="148" y="78.5">C24</text>
<text x="148" y="83.4">22uF</text>
<text x="161.8" y="79.4">GND</text>
<text x="167.9" y="83.5">C3</text>
<text x="179.2" y="78.2">40MHz</text>
<text x="180.3" y="83.5">C4</text>
<text x="39.3" y="86.4">4.7uF</text>
<text x="50.9" y="84.8">VBUS</text>
<text x="56" y="89.9">U6</text>
<text x="89.6" y="86.7">GND</text>
<text x="92.7" y="84.1">R19</text>
<text x="97.9" y="84.1">16.2k</text>
<text x="136.5" y="89.2">GND</text>
<text x="144.2" y="89.2">GND</text>
<text x="165.9" y="85.8">18pF</text>
<text x="180.5" y="85.8">18pF</text>
<text x="38.5" y="90.2">C21</text>
<text x="51.5" y="92.4">BQ24072RGT</text>
<text x="76.9" y="91.8">GND</text>
<text x="104.5" y="95.6">TLV62569DRL</text>
<text x="105.3" y="91.2" transform="rotate(-90 105.3 91.2)">GND</text>
<text x="109.4" y="93.3">U2</text>
<text x="120.8" y="95">2.2uH</text>
<text x="122.2" y="92.7">L1</text>
<text x="144" y="92.4">+3V3</text>
<text x="176" y="94.3">GND</text>
<text x="26.6" y="97.5" transform="rotate(-90 26.6 97.5)">GND</text>
<text x="122.8" y="100.1">R6</text>
<text x="132.6" y="100.1">C5</text>
<text x="87.8" y="102.6">J4</text>
<text x="91.5" y="102.6">JST</text>
<text x="101.3" y="106.5">C1</text>
<text x="120.8" y="102.4">210k</text>
<text x="132.9" y="105">6.8pF</text>
<text x="27.8" y="110.2" transform="rotate(-90 27.8 110.2)">GND</text>
<text x="98.7" y="108.8">4.7uF</text>
<text x="129" y="111.5">R7</text>
<text x="129.1" y="113.8">47k</text>
<text x="139.9" y="108.9">C7</text>
<text x="140.1" y="114">2.2uF</text>
<text x="147.9" y="109">C6</text>
<text x="147.9" y="113.9">1uF</text>
<text x="80.7" y="118.8">C22</text>
<text x="87" y="119.7">GND</text>
<text x="179.5" y="116.5">+3V3</text>
<text x="25" y="120.2">R12</text>
<text x="25.2" y="122.7">10k</text>
<text x="35.2" y="120.2">R13</text>
<text x="35.4" y="122.7">10k</text>
<text x="60.6" y="120.2">R14</text>
<text x="60.8" y="122.7">10k</text>
<text x="80.8" y="121.6">4.7uF</text>
<text x="108.6" y="121">GND</text>
<text x="125.1" y="121">GND</text>
<text x="136.5" y="121">GND</text>
<text x="144.2" y="121">GND</text>
<text x="27.3" y="127.3">GND GND</text>
<text x="47.6" y="127.3">GND</text>
<text x="62.9" y="127.3">GND</text>
<text x="76.9" y="127.3">GND</text>
<text x="189.9" y="127.3">GND</text>
<text x="197.6" y="127.3">GND</text>
<text x="264.3" y="134.4">C2</text>
<text x="277" y="138" transform="rotate(-90 277 138)">GND</text>
<text x="33.7" y="139.6" transform="rotate(-90 33.7 139.6)">C16</text>
<text x="35" y="139.7" transform="rotate(-90 35 139.7)">CP1</text>
<text x="131.8" y="141.9">+5V</text>
<text x="150" y="143.2">J2</text>
<text x="238.9" y="140.7">U4</text>
<text x="249.9" y="140.7">W25Q32JVZPIQ</text>
<text x="266.7" y="139.4">2.2uF</text>
<text x="32.1" y="148.3">R11</text>
<text x="45.8" y="145.6" transform="rotate(-90 45.8 145.6)">GND</text>
<text x="63.6" y="148.3">D1</text>
<text x="76.4" y="148.9" transform="rotate(-90 76.4 148.9)">+3V3</text>
<text x="143.3" y="145.7">Conn_01x10_MountingPin</text>
<text x="32.2" y="150.8">100R</text>
<text x="61.9" y="150.8">D_ALT</text>
<text x="44.6" y="159.7">U5</text>
<text x="57.3" y="159.7">RV-8803-C7</text>
<text x="250.8" y="162.2">GND</text>
<text x="134.7" y="173.7">C18</text>
<text x="23.1" y="177.5">C20</text>
<text x="134.8" y="176.1">2.2uF</text>
<text x="22.2" y="180">100n</text>
<text x="37.5" y="180.7">GND</text>
<text x="52.8" y="185.8">GND</text>
<text x="130.2" y="182">GND</text>
<text x="141.4" y="182.7" transform="rotate(-90 141.4 182.7)">GND</text>
<text x="145.7" y="183.7">R17</text>
<text x="159.2" y="185.3" transform="rotate(-90 159.2 185.3)">GND</text>
<text x="27.4" y="187">GND</text>
<text x="145.2" y="186.2">100R</text>
</g>
<g font-size="1.8" fill="#073642">
<text x="40.8" y="29.2">A4</text>
<text x="33.9" y="30.1">VBUS</text>
<text x="35.3" y="35.2">CC1</text>
<text x="40.8" y="34.3">A5</text>
<text x="35.3" y="37.7">CC2</text>
<text x="40.8" y="41.9">A7</text>
<text x="40.8" y="36.8">B5</text>
<text x="64.3" y="41.9">1</text>
<text x="84.6" y="41.9">6</text>
<text x="36.6" y="47.9">D+</text>
<text x="37" y="42.8">D-</text>
<text x="37" y="45.3">D-</text>
<text x="40.8" y="47">A6</text>
<text x="40.8" y="44.4">B7</text>
<text x="64.3" y="44.4">2</text>
<text x="64.3" y="47">3</text>
<text x="67.8" y="42.8">IO1</text>
<text x="67.8" y="45.3">GND</text>
<text x="67.8" y="47.9">IO2</text>
<text x="77.1" y="45.3">VBUS</text>
<text x="79.2" y="47.9">IO2</text>
<text x="79.2" y="42.8">IO1</text>
<text x="84.6" y="47">4</text>
<text x="84.6" y="44.4">5</text>
<text x="202.1" y="47">1</text>
<text x="205" y="47.9">VDDA</text>
<text x="239.5" y="47.9">LNA_IN</text>
<text x="247.8" y="47">2</text>
<text x="36.6" y="50.4">D+</text>
<text x="40.8" y="49.5">B6</text>
<text x="201.6" y="52.1">27</text>
<text x="202.1" y="49.5">3</text>
<text x="205" y="50.4">VDD3P3</text>
<text x="205" y="53">VDD3P3_RTC_IO</text>
<text x="240.5" y="53">GPIO0</text>
<text x="247.8" y="52.1">5</text>
<text x="34.1" y="58">SBU1</text>
<text x="40.8" y="57.1">A8</text>
<text x="40.8" y="59.7">B8</text>
<text x="201.6" y="54.6">30</text>
<text x="201.6" y="57.1">56</text>
<text x="205" y="55.5">VDD_SPI</text>
<text x="205" y="58">CHIP_PU</text>
<text x="240.5" y="55.5">GPIO1</text>
<text x="240.5" y="58">GPIO2</text>
<text x="247.8" y="54.6">6</text>
<text x="247.8" y="57.1">7</text>
<text x="247.8" y="59.7">8</text>
<text x="22.2" y="62" transform="rotate(-90 22.2 62)">SHIELD</text>
<text x="29.8" y="62" transform="rotate(-90 29.8 62)">GND</text>
<text x="34.1" y="60.6">SBU2</text>
<text x="201.6" y="62.2">21</text>
<text x="201.6" y="64.8">22</text>
<text x="205" y="63.1">XTAL_32K_P</text>
<text x="205" y="65.7">XTAL_32K_N</text>
<text x="240.5" y="60.6">GPIO3</text>
<text x="240.5" y="63.1">GPIO4</text>
<text x="240.5" y="65.7">GPIO5</text>
<text x="247.3" y="64.8">10</text>
<text x="247.8" y="62.2">9</text>
<text x="21.3" y="66.1" transform="rotate(-90 21.3 66.1)">S1</text>
<text x="29" y="66.1" transform="rotate(-90 29 66.1)">A1</text>
<text x="102.4" y="68.6">1</text>
<text x="102.4" y="71.1">2</text>
<text x="104.6" y="69.5">EN</text>
<text x="111.5" y="66" transform="rotate(-90 111.5 66)">10</text>
<text x="112.4" y="69.7" transform="rotate(-90 112.4 69.7)">VIN</text>
<text x="116.8" y="69.5">L1</text>
<text x="120.2" y="68.6">9</text>
<text x="201.6" y="69.8">52</text>
<text x="205" y="70.7">XTAL_N</text>
<text x="240.5" y="68.2">GPIO6</text>
<text x="240.5" y="70.7">GPIO7</text>
<text x="247.3" y="67.3">11</text>
<text x="247.3" y="69.8">12</text>
<text x="102.4" y="76.2">3</text>
<text x="104.6" y="72">SEL</text>
<text x="104.6" y="77.1">CFG1</text>
<text x="114" y="77.1">VOUT</text>
<text x="116.8" y="74.5">L2</text>
<text x="120.2" y="76.2">6</text>
<text x="120.2" y="73.7">7</text>
<text x="201.6" y="72.4">53</text>
<text x="205" y="73.3">KTAL_P</text>
<text x="240.5" y="73.3">GPIO8</text>
<text x="240.5" y="75.8">GPIO9</text>
<text x="247.3" y="72.4">13</text>
<text x="247.3" y="74.9">14</text>
<text x="247.3" y="77.5">15</text>
<text x="102.4" y="78.7">4</text>
<text x="102.4" y="81.3">5</text>
<text x="104.6" y="79.6">CFG2</text>
<text x="104.6" y="82.2">CFG3</text>
<text x="201.6" y="82.5">29</text>
<text x="201.6" y="80">35</text>
<text x="205" y="83.4">SPICS1</text>
<text x="205" y="80.9">SPIQ</text>
<text x="239.5" y="78.4">GPIO10</text>
<text x="239.5" y="80.9">GPIO11</text>
<text x="239.5" y="83.4">GPIO12</text>
<text x="247.3" y="80">16</text>
<text x="247.3" y="82.5">17</text>
<text x="111.5" y="87.1" transform="rotate(-90 111.5 87.1)">8</text>
<text x="112.4" y="84.8" transform="rotate(-90 112.4 84.8)">GND</text>
<text x="114" y="87.6" transform="rotate(-90 114 87.6)">11</text>
<text x="114.9" y="84.8" transform="rotate(-90 114.9 84.8)">PGND</text>
<text x="201.6" y="85.1">31</text>
<text x="201.6" y="87.6">32</text>
<text x="205" y="86">SPIHD</text>
<text x="205" y="88.5">SPIWP</text>
<text x="239.5" y="86">GPIO13</text>
<text x="239.5" y="88.5">GPIO14</text>
<text x="247.3" y="85.1">18</text>
<text x="247.3" y="87.6">19</text>
<text x="37.1" y="95.2">15</text>
<text x="49.3" y="92.7" transform="rotate(-90 49.3 92.7)">13</text>
<text x="50.2" y="95.2" transform="rotate(-90 50.2 95.2)">IN</text>
<text x="60" y="95.2">10</text>
<text x="201.6" y="90.2">33</text>
<text x="201.6" y="92.7">34</text>
<text x="201.6" y="95.2">36</text>
<text x="205" y="91.1">SPICS0</text>
<text x="205" y="93.6">SPICLK</text>
<text x="239.5" y="91.1">GPIO19</text>
<text x="239.5" y="93.6">GPIO20</text>
<text x="247.3" y="90.2">25</text>
<text x="247.3" y="92.7">26</text>
<text x="247.3" y="95.2">28</text>
<text x="37.6" y="100.3">4</text>
<text x="39.9" y="96.1">TD</text>
<text x="39.9" y="101.2">~CE</text>
<text x="55.4" y="96.1">OUT</text>
<text x="103.6" y="99.1">3</text>
<text x="103.6" y="101.6">5</text>
<text x="105.9" y="99.9">VIN</text>
<text x="112.2" y="99.9">SW</text>
<text x="116.3" y="101.6">1</text>
<text x="116.3" y="99.1">4</text>
<text x="201.6" y="100.3">43</text>
<text x="205" y="96.1">SPID</text>
<text x="205" y="101.2">MTCK</text>
<text x="239.5" y="96.1">GPIO21</text>
<text x="239.5" y="98.7">GPIO33</text>
<text x="239.5" y="101.2">GPIO34</text>
<text x="247.3" y="97.8">37</text>
<text x="247.3" y="100.3">38</text>
<text x="37.1" y="102.9">14</text>
<text x="37.6" y="107.9">5</text>
<text x="37.6" y="105.4">6</text>
<text x="39.9" y="103.8">TMR</text>
<text x="39.9" y="106.3">EN1</text>
<text x="55.5" y="103.8">BAT</text>
<text x="60.5" y="107.9">1</text>
<text x="60.5" y="102.9">2</text>
<text x="85.2" y="105.4">1</text>
<text x="85.2" y="107.9">2</text>
<text x="105.9" y="102.5">EN</text>
<text x="111.1" y="106.4" transform="rotate(-90 111.1 106.4)">GND</text>
<text x="112.7" y="102.5">FB</text>
<text x="201.6" y="102.9">44</text>
<text x="201.6" y="105.4">46</text>
<text x="201.6" y="107.9">47</text>
<text x="205" y="103.8">MTDO</text>
<text x="205" y="106.3">MTDI</text>
<text x="239.5" y="103.8">GPIO35</text>
<text x="239.5" y="106.3">GPIO36</text>
<text x="247.3" y="102.9">39</text>
<text x="247.3" y="105.4">40</text>
<text x="247.3" y="107.9">41</text>
<text x="37.1" y="113">12</text>
<text x="39.9" y="113.9">ILIM</text>
<text x="39.9" y="108.8">EN2</text>
<text x="52.6" y="113.9">~PGOOD</text>
<text x="56.9" y="108.8">TS</text>
<text x="60.5" y="113">7</text>
<text x="88.6" y="113.1" transform="rotate(-90 88.6 113.1)">MP</text>
<text x="110.2" y="108.7" transform="rotate(-90 110.2 108.7)">2</text>
<text x="201.6" y="113">48</text>
<text x="205" y="108.8">MTMS</text>
<text x="205" y="113.9">U0TXD</text>
<text x="239.5" y="108.8">GPIO37</text>
<text x="239.5" y="111.4">GPIO38</text>
<text x="239.5" y="113.9">GPIO45</text>
<text x="247.3" y="110.5">42</text>
<text x="247.3" y="113">50</text>
<text x="37.1" y="115.6">16</text>
<text x="39.9" y="116.5">ISET</text>
<text x="50.2" y="117.9" transform="rotate(-90 50.2 117.9)">VSS</text>
<text x="55.3" y="116.5">~CHG</text>
<text x="60.5" y="115.6">9</text>
<text x="201.6" y="115.6">49</text>
<text x="205" y="116.5">U0RXD</text>
<text x="239.5" y="116.5">GPIO46</text>
<text x="240.1" y="119">DAC_1</text>
<text x="247.3" y="118.1">23</text>
<text x="247.3" y="115.6">55</text>
<text x="49.3" y="120.1" transform="rotate(-90 49.3 120.1)">8</text>
<text x="201.6" y="120.6">57</text>
<text x="205" y="121.5">GND</text>
<text x="240.1" y="121.5">DAC_2</text>
<text x="247.3" y="120.6">24</text>
<text x="248.7" y="140.4" transform="rotate(-90 248.7 140.4)">8</text>
<text x="259.9" y="143.5">5</text>
<text x="155.1" y="149.9">1</text>
<text x="237" y="146">1</text>
<text x="239.3" y="146.9">~CS</text>
<text x="249.6" y="145.5" transform="rotate(-90 249.6 145.5)">VCC</text>
<text x="251.9" y="146.9">DO(IO1)</text>
<text x="252.8" y="144.4">DI(IO0)</text>
<text x="259.9" y="146">2</text>
<text x="155.1" y="152.4">2</text>
<text x="155.1" y="154.9">3</text>
<text x="237" y="151.1">6</text>
<text x="239.3" y="152">CLK</text>
<text x="249.6" y="156" transform="rotate(-90 249.6 156)">GND</text>
<text x="255.7" y="152">IO2</text>
<text x="255.7" y="154.6">IO3</text>
<text x="259.9" y="151.1">3</text>
<text x="259.9" y="153.7">7</text>
<text x="54.4" y="159.5" transform="rotate(-90 54.4 159.5)">3</text>
<text x="155.1" y="157.5">4</text>
<text x="155.1" y="160">5</text>
<text x="248.7" y="158.2" transform="rotate(-90 248.7 158.2)">4</text>
<text x="42.7" y="162.6">8</text>
<text x="42.7" y="165.1">1</text>
<text x="45" y="163.4">SCL</text>
<text x="45" y="166">SDA</text>
<text x="55.2" y="164.5" transform="rotate(-90 55.2 164.5)">VDD</text>
<text x="56.9" y="167.3">CLKOUT</text>
<text x="65.5" y="166.4">2</text>
<text x="155.1" y="162.6">6</text>
<text x="155.1" y="165.1">7</text>
<text x="155.1" y="167.6">8</text>
<text x="42.7" y="172.7">7</text>
<text x="42.7" y="170.2">4</text>
<text x="45" y="173.6">EVI</text>
<text x="45" y="171.1">CLKOE</text>
<text x="61.4" y="169.8">~INT</text>
<text x="65.5" y="168.9">6</text>
<text x="154.6" y="172.7">10</text>
<text x="155.1" y="170.2">9</text>
<text x="54.4" y="177.3" transform="rotate(-90 54.4 177.3)">5</text>
<text x="55.2" y="175" transform="rotate(-90 55.2 175)">VSS</text>
<text x="158.5" y="177.9" transform="rotate(-90 158.5 177.9)">MP</text>
</g>
<g font-size="1.8" fill="#586e75">
<text x="44.4" y="34">CC1</text>
<text x="116.1" y="32.7">BUTTON_A</text>
<text x="139" y="32.7">BUTTON_B</text>
<text x="44.4" y="36.5">CC2</text>
<text x="44.4" y="41.6">xD-</text>
<text x="90.2" y="41.6">iD-</text>
<text x="107.9" y="41.6">USB_N</text>
<text x="188.7" y="39.1">VDD3P3</text>
<text x="44.4" y="46.7">xD+</text>
<text x="90.2" y="46.7">iD+</text>
<text x="107.9" y="46.7">USB_P</text>
<text x="139" y="51.8">BUTTON_C</text>
<text x="252" y="51.8">BUTTON_A</text>
<text x="44.8" y="59.4">SBU2</text>
<text x="44.8" y="56.9">SBU1</text>
<text x="252" y="54.3">BUTTON_B</text>
<text x="252" y="56.9">BUTTON_C</text>
<text x="252.7" y="59.4">GPIO3</text>
<text x="162.7" y="64.5">CHG_PG</text>
<text x="169" y="60.7">VCC_SPI</text>
<text x="173.9" y="64.5">GPIO15</text>
<text x="191.7" y="64.5">GPIO16</text>
<text x="191.7" y="61.9">GPIO15</text>
<text x="252.7" y="61.9">GPIO4</text>
<text x="252.7" y="64.5">GPIO5</text>
<text x="15.1" y="69.6">SHIELD</text>
<text x="160.6" y="67">CHG_STAT</text>
<text x="173.9" y="67">GPIO16</text>
<text x="252.7" y="67">GPIO6</text>
<text x="252.7" y="69.6">GPIO7</text>
<text x="273.8" y="71.4" transform="rotate(-90 273.8 71.4)">I2C_SCL</text>
<text x="276.3" y="71.4" transform="rotate(-90 276.3 71.4)">I2C_SDA</text>
<text x="252.7" y="77.2">GPIO10</text>
<text x="252.7" y="74.6">GPIO9</text>
<text x="252.7" y="72.1">GPIO8</text>
<text x="186.5" y="79.7">SPI_CIPO-IO1</text>
<text x="190.7" y="82.3">RAM_~CS</text>
<text x="252.7" y="82.3">GPIO12</text>
<text x="252.7" y="79.7">GPIO11</text>
<text x="187.2" y="84.8">SPI_~HLD~-IO3</text>
<text x="188" y="87.3">SPI_~WP~-IO2</text>
<text x="191.8" y="89.9">SPI_~CS</text>
<text x="252.7" y="89.9">USB_N</text>
<text x="252.7" y="87.3">GPIO14</text>
<text x="252.7" y="84.8">GPIO13</text>
<text x="92.1" y="95">V_SYS</text>
<text x="186.5" y="95">SPI_COPI-IO0</text>
<text x="190.6" y="92.4">SPI_SCK</text>
<text x="252.7" y="92.4">USB_P</text>
<text x="252.7" y="95">GPIO21</text>
<text x="193" y="100">MTCK</text>
<text x="252.7" y="100">GPIO34</text>
<text x="252.7" y="97.5">GPIO33</text>
<text x="69.1" y="102.6">V_BAT</text>
<text x="192.9" y="107.7">MTMS</text>
<text x="192.9" y="102.6">MTDO</text>
<text x="193.8" y="105.1">MTDI</text>
<text x="252.7" y="102.6">GPIO35</text>
<text x="252.7" y="105.1">GPIO36</text>
<text x="252.7" y="107.7">GPIO37</text>
<text x="66" y="112.7">CHG_PG</text>
<text x="192.3" y="112.7">U0TXD</text>
<text x="252.7" y="110.2">GPIO38</text>
<text x="252.7" y="112.7">GPIO45</text>
<text x="66" y="115.3">CHG_STAT</text>
<text x="192.1" y="115.3">U0RXD</text>
<text x="252.7" y="115.3">GPIO46</text>
<text x="252.7" y="117.8">DAC0</text>
<text x="252.7" y="120.4">DAC1</text>
<text x="186.7" y="136.9">GPIO14</text>
<text x="195.6" y="136.9">RTC_INT</text>
<text x="250.2" y="135.6">VCC_SPI</text>
<text x="186.7" y="143.2">GPIO33</text>
<text x="186.7" y="140.7">GPIO21</text>
<text x="195.6" y="140.7">LCD_EN</text>
<text x="195.6" y="143.2">LCD_CS</text>
<text x="265.4" y="143.2">SPI_COPI-IO0</text>
<text x="139.1" y="149.6">LCD_CLK</text>
<text x="186.7" y="148.3">GPIO35</text>
<text x="186.7" y="145.8">GPIO34</text>
<text x="195.6" y="148.3">LCD_COM</text>
<text x="195.6" y="145.8">LCD_DAT</text>
<text x="227.4" y="145.8">SPI_~CS</text>
<text x="265.4" y="145.8">SPI_CIPO-IO1</text>
<text x="139.1" y="152.1">LCD_DAT</text>
<text x="140.2" y="154.6">LCD_CS</text>
<text x="186.7" y="150.8">GPIO36</text>
<text x="186.7" y="153.4">GPIO13</text>
<text x="195.6" y="153.4">RTC_OUT</text>
<text x="195.6" y="150.8">LCD_CLK</text>
<text x="226.1" y="150.8">SPI_SCK</text>
<text x="265.4" y="150.8">SPI_~WP~-IO2</text>
<text x="265.4" y="153.4">SPI_~HLD~-IO3</text>
<text x="138.6" y="157.2">LCD_COM</text>
<text x="140.2" y="159.7">LCD_EN</text>
<text x="186.7" y="159.7">GPIO37</text>
<text x="186.7" y="157.2">GPIO38</text>
<text x="195.6" y="157.2">I2C_SCL</text>
<text x="195.6" y="159.7">I2C_SDA</text>
<text x="31.9" y="164.8">I2C_SDA</text>
<text x="32.1" y="162.3">I2C_SCL</text>
<text x="69.8" y="166.1">RTC_OUT</text>
<text x="138.6" y="167.3">EXTMODE</text>
<text x="142.3" y="162.3">VDDA</text>
<text x="143.6" y="164.8">VDD</text>
<text x="69.8" y="168.6">RTC_INT</text>
<text x="142.5" y="172.4">VSSA</text>
<text x="143.8" y="169.9">VSS</text>
<text x="133.9" y="188.9">RTC_OUT</text>
<text x="153.7" y="188.9">LCD_COM</text>
</g>
<g font-size="1.8" fill="#6c7160">
<text x="91.5" y="72.7">1%</text>
<text x="87.7" y="80.3">1%</text>
<text x="122.5" y="104.7">1%</text>
</g>
<g font-size="1.1" fill="#073642">
<text x="173.1" y="76.2">3</text>
<text x="175" y="74.5" transform="rotate(-90 175 74.5)">2</text>
<text x="176.9" y="76.2">1</text>
<text x="175" y="79" transform="rotate(-90 175 79)">4</text>
</g>
<g font-size=".5" fill="#002b36">
<text x="87.7" y="110.1">Mounting</text>
<text x="157.6" y="174.8">Mounting</text>
</g>
</svg>
